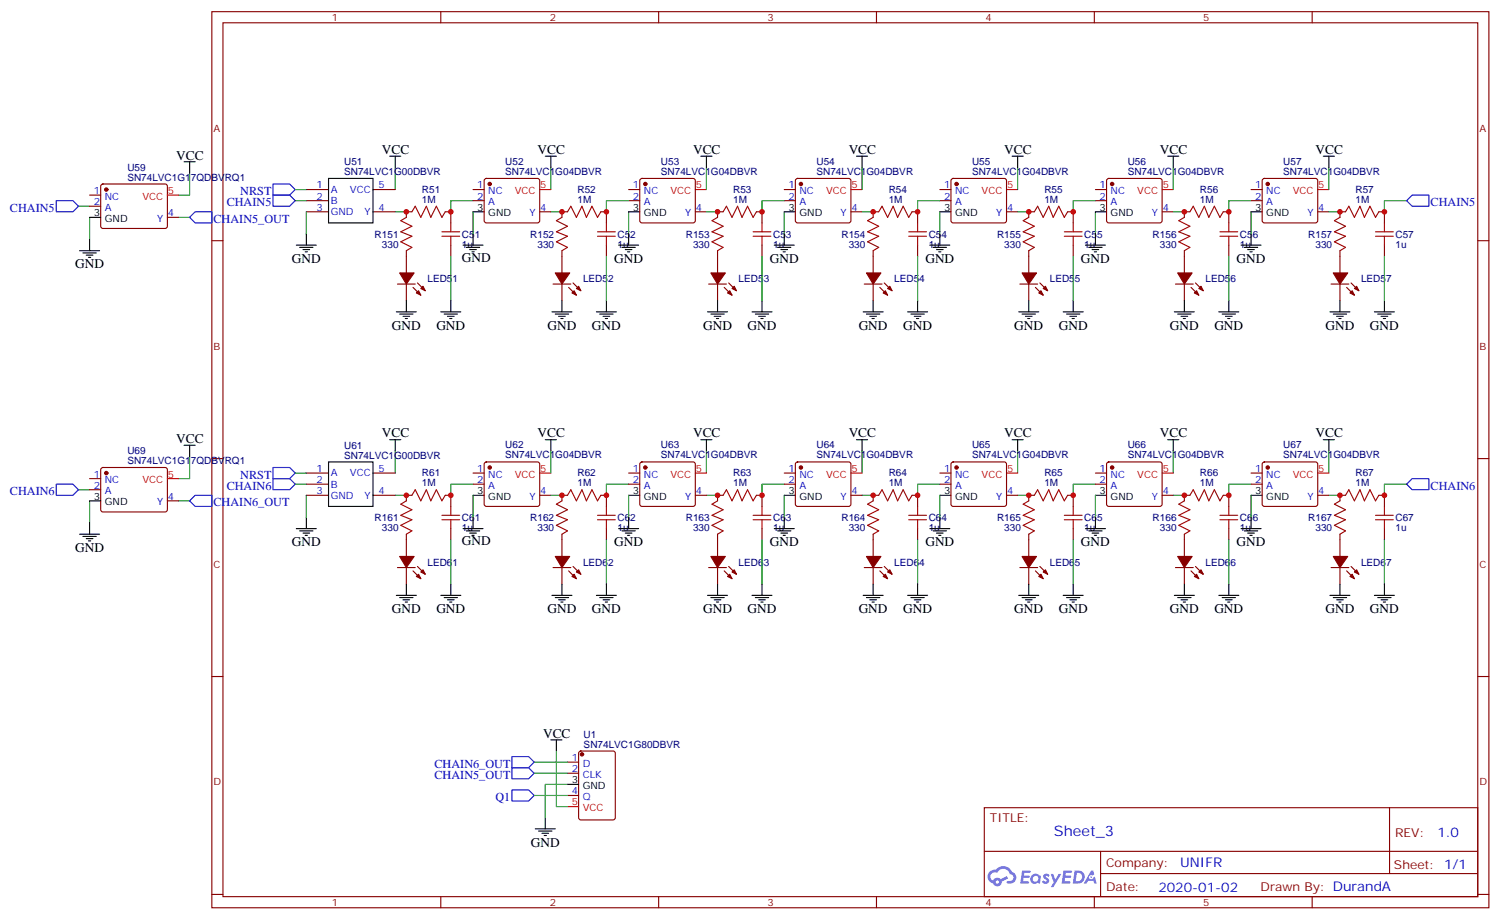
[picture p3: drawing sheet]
<svg xmlns="http://www.w3.org/2000/svg" width="476mm" height="292mm" viewBox="0 0 476 292" stroke-linecap="round" stroke-linejoin="round" font-family="sans-serif">
<g fill="none" stroke="#870000" stroke-width=".35">
<path d="M67.2 3.7h405.4v284.3h-405.4zM70.8 7.2h398.3v277.3h-398.3zM139.9 3.7v3.5M209.1 3.7v3.5M278.2 3.7v3.5M347.3 3.7v3.5M416.5 3.7v3.5M67.2 76.4h3.6M469.1 76.4h3.5M67.2 145.5h3.6M469.1 145.5h3.5M67.2 214.7h3.6"/>
<path d="M469.1 214.7h3.5M312.4 256.3h156.7v28.2h-156.7zM441 256.3l.1 20.9M312.5 270.1h156.4M349.3 277.2h119.6M349.3 270.1v14.2M67.2 283.8h3.6M139.9 284.5v3.5M209.1 284.5v3.5M278.2 284.5v3.5M347.3 284.5v3.5M416.5 284.5v3.5"/>
<path d="M469.1 283.8h3.5"/>
</g>
<g fill="#5487ff">
<path d="M331.4 277.5a1.22 1.22 0 0 1 1.7 .2l-.4 .6a.47 .47 0 0 0-.3-.4 .47 .47 0 0 0-.5 .2l.2 .2a1.14 1.14 0 0 1 .7 1.8 1.14 1.14 0 0 1-1.9 0l-.2-.2 .5-.6 .7 .5a.29 .29 0 0 0 .4-.3 .29 .29 0 0 0-.3-.3 1.04 1.04 0 0 1-.6-1.7z"/>
<path d="M324.4 276.2h2.4l.3 .2-.1 .5-1.9 .1-.1 .8h1.5l.4 .4-.4 .4h-1.6l-.2 1.1h1.8l.1 .3-.1 .3-2.7 .1z"/>
<path d="M337.6 276.2l2.6 .2-.1 .5-1.8 .1-.1 .8h1.5l.3 .4-.4 .4-1.5-.1-.2 1.1 1.7 .1 .2 .3-.2 .3-2.6 .1z"/>
<path d="M346.3 276.2h.7l.3 1.3-.6 .3a.69 .69 0 0 0-1 .3 .69 .69 0 0 0 .5 .9 .69 .69 0 0 0 .8-.6l.5-.2 .6 2.2h-.8l-.2-.9h-1.8l-.4 .9h-.9z"/>
<path d="M333.5 277.3h.8l.6 1.8 1.1-1.8h.9l-2.5 4.2h-.9l.9-1.5z"/>
<path d="M341.1 276.2l-.6 4.2h1.4a2.11 2.11 0 0 0 2.4-2.1 2.11 2.11 0 0 0-2.5-2.1zM341.8 277a1.43 1.43 0 0 1 1.7 1.6 1.43 1.43 0 0 1-2.1 1z"/>
<path d="M327.4 277.8a1.54 1.54 0 0 0-.1 2.2 1.54 1.54 0 0 0 2.2 .1l.6 .3 .3-2.3-.6-.3a1.49 1.49 0 0 0-2.4 0zM327.7 278.8a.94 .94 0 0 1 1.8 0 .94 .94 0 0 1-1.8 0z"/>
<path d="M314.1 276.6a2.18 2.18 0 0 0 1.1 3.7 1.44 1.44 0 0 0 1.6 .9 1.44 1.44 0 0 0 1.2-1.4l2-1.1-.4-.7-2 1a1.47 1.47 0 0 0-2.4 .4 1.39 1.39 0 0 1-.7-1.9 1.39 1.39 0 0 1 2-.5 2.12 2.12 0 0 1 2.2-1.3 2.12 2.12 0 0 1 1.9 1.7 1.14 1.14 0 0 1 1.1 1.4 1.14 1.14 0 0 1-1.7 .7 .43 .43 0 0 0-.5 .4 .43 .43 0 0 0 .4 .5 1.98 1.98 0 0 0 2.5-1.2 1.98 1.98 0 0 0-1.2-2.6 3.1 3.1 0 0 0-5.3-.6l-.8 .1zM316 279.9a.55 .55 0 0 1 1.1 0 .55 .55 0 0 1-1.1 0z"/>
<circle cx="346.3" cy="278.3" r=".26"/>
</g>
<g fill="none" stroke="#00f" stroke-width=".35">
<path d="M86.6 58.4h5.3l1.8 1.7-1.8 1.8h-5.3zM17.9 63.7h5.2l1.8 1.7-1.8 1.8h-5.2zM61.9 67.2h5.3v3.5h-5.3l-1.7-1.7zM86.6 61.9h5.3l1.8 1.8-1.8 1.7h-5.3zM446.5 63.7l1.7-1.8h5.3v3.5h-5.3zM17.9 153.6h5.2l1.8 1.8-1.8 1.8h-5.2zM60.2 158.9l1.7-1.7h5.3v3.5h-5.3zM86.6 151.9h5.3l1.8 1.7-1.8 1.8h-5.3zM86.6 148.3h5.3l1.8 1.8-1.8 1.8h-5.3zM448.2 151.9h5.3v3.5h-5.3l-1.7-1.8zM162.5 243.6h5.3l1.7 1.8-1.7 1.7h-5.3zM162.5 240.1h5.3l1.7 1.7-1.7 1.8h-5.3z"/>
<path d="M162.5 250.6h5.3l1.7 1.8-1.7 1.8h-5.3z"/>
</g>
<g fill="none" stroke="#870000" stroke-width=".35">
<path d="M32.2 58.6l.5-.2h20l.4 .7v13l-.7 .4-20-.1-.4-.6v-12.7zM153.9 56.8l.5-.2h16.2l.5 .2 .2 .5v12.7l-.2 .5-.5 .2h-16.2l-.5-.2-.2-.5v-12.7zM203.3 56.8l.5-.2h16.2l.5 .2 .2 .5v12.7l-.2 .5-.5 .2h-16.2l-.5-.2-.2-.5v-12.7zM252.7 56.8l.5-.2h16.2l.5 .2 .2 .5v12.7l-.2 .5-.5 .2h-16.2l-.5-.2-.3-.5v-12.7zM302.1 56.8l.4-.2h16.3l.5 .2 .2 .5v12.7l-.3 .5-.4 .2h-16.3l-.5-.2-.2-.5v-12.7zM351.5 56.8l.4-.2h16.3l.5 .2 .2 .5v12.7l-.3 .5-.4 .2h-16.3l-.5-.2-.2-.5v-12.7zM400.8 56.8l.5-.2h16.2l.5 .2 .3 .5v12.7l-.3 .5-.5 .2h-16.2l-.5-.2-.2-.5v-12.7zM28.4 61.9h3.6M28.4 65.4h3.6M53.1 69h3.6M97.2 67.2h7.1M97.2 63.7h7.1"/>
<path d="M97.2 60.1h7.1M118.4 67.2h7M118.4 60.1h7M129 79.6v7M130.7 67.2h-1.7v1.8M141.3 67.2h1.8v3.5M143.1 77.8v3.5M150.1 63.7h3.6M150.1 60.1h3.6M171.3 67.2h3.5M178.4 79.6v7M180.1 67.2h-1.7v1.8"/>
<path d="M190.7 67.2h1.8v3.5M192.5 77.8v3.5M199.5 63.7h3.6M199.5 60.1h3.6M220.7 67.2h3.5M227.8 79.6v7M229.5 67.2h-1.7v1.8M240.1 67.2h1.8v3.5M241.9 77.8v3.5M248.9 63.7h3.5M248.9 60.1h3.5M270.1 67.2h3.5"/>
<path d="M277.1 79.6v7M278.9 67.2h-1.8v1.8M289.5 67.2h1.8v3.5M291.3 77.8v3.5M298.3 63.7h3.5M298.3 60.1h3.5M319.5 67.2h3.5M326.5 79.6v7M328.3 67.2h-1.8v1.8M338.9 67.2h1.7v3.5M340.6 77.8v3.5M347.7 63.7h3.5"/>
<path d="M347.7 60.1h3.5M368.9 67.2h3.5M375.9 79.6v7M377.7 67.2h-1.8v1.8M388.3 67.2h1.7v3.5M390 77.8v3.5M397.1 63.7h3.5M397.1 60.1h3.5M418.3 67.2h3.5M425.3 79.6v7M427.1 67.2h-1.8v1.8M437.7 67.2h1.7v3.5"/>
<path d="M439.4 77.8v3.5M126.2 90.1h5.6M129 90.1v5.3M131.1 91.2l2.5 2.5M132.5 89.8l2.5 2.5M175.5 90.1h5.7M178.4 90.1v5.3M180.5 91.2l2.5 2.5M181.9 89.8l2.5 2.5M224.9 90.1h5.7M227.8 90.1v5.3M229.9 91.2l2.4 2.5"/>
<path d="M231.3 89.8l2.5 2.5M274.3 90.1h5.7M277.1 90.1v5.3M279.3 91.2l2.4 2.5M280.7 89.8l2.4 2.5M323.7 90.1h5.7M326.5 90.1v5.3M328.6 91.2l2.5 2.5M330.1 89.8l2.4 2.5M373.1 90.1h5.6M375.9 90.1v5.3M378 91.2l2.5 2.5"/>
<path d="M379.4 89.8l2.5 2.5M422.5 90.1h5.6M425.3 90.1v5.3M427.4 91.2l2.5 2.5M428.8 89.8l2.5 2.5M28.4 151.9h3.6M28.4 155.4h3.6M32.2 148.5l.5-.2 20 .1 .4 .6v13l-.7 .5-20-.1-.4-.7v-12.7zM53.1 158.9h3.6M97.2 157.2h7.1M97.2 153.6h7.1M97.2 150.1h7.1"/>
<path d="M118.4 157.2h7M118.4 150.1h7M130.7 157.2h-1.7v1.7M141.3 157.2h1.8v3.5M150.1 153.6h3.6M150.1 150.1h3.6M153.9 146.8l.5-.2h16.2l.5 .2 .2 .5v12.7l-.2 .5-.5 .2h-16.2l-.5-.2-.2-.5v-12.7zM171.3 157.2h3.5M180.1 157.2h-1.7v1.7M190.7 157.2h1.8v3.5M199.5 153.6h3.6M199.5 150.1h3.6"/>
<path d="M203.3 146.8l.5-.2h16.2l.5 .2 .2 .5v12.7l-.2 .5-.5 .2h-16.2l-.5-.2-.2-.5v-12.7zM220.7 157.2h3.5M229.5 157.2h-1.7v1.7M240.1 157.2h1.8v3.5M248.9 153.6h3.5M248.9 150.1h3.5M252.7 146.8l.5-.2h16.2l.5 .2 .2 .5v12.7l-.2 .5-.5 .2h-16.2l-.5-.2-.3-.5v-12.7zM270.1 157.2h3.5M278.9 157.2h-1.8v1.7M289.5 157.2h1.8v3.5M298.3 153.6h3.5M298.3 150.1h3.5"/>
<path d="M302.1 146.8l.4-.2h16.3l.5 .2 .2 .5v12.7l-.3 .5-.4 .2h-16.3l-.5-.2-.2-.5v-12.7zM319.5 157.2h3.5M328.3 157.2h-1.8v1.7M338.9 157.2h1.7v3.5M347.7 153.6h3.5M347.7 150.1h3.5M351.5 146.8l.4-.2h16.3l.5 .2 .2 .5v12.7l-.3 .5-.4 .2h-16.3l-.5-.2-.2-.5v-12.7zM368.9 157.2h3.5M377.7 157.2h-1.8v1.7M388.3 157.2h1.7v3.5M397.1 153.6h3.5M397.1 150.1h3.5"/>
<path d="M400.8 146.8l.5-.2h16.2l.5 .2 .3 .5v12.7l-.3 .5-.5 .2h-16.2l-.5-.2-.2-.5v-12.7zM418.3 157.2h3.5M427.1 157.2h-1.8v1.7M437.7 157.2h1.7v3.5M129 169.5v7.1M132.5 179.7l2.5 2.5M143.1 167.7v3.6M178.4 169.5v7.1M181.9 179.7l2.5 2.5M192.5 167.7v3.6M227.8 169.5v7.1M231.3 179.7l2.5 2.5"/>
<path d="M241.9 167.7v3.6M277.1 169.5v7.1M280.7 179.7l2.4 2.5M291.3 167.7v3.6M326.5 169.5v7.1M330.1 179.7l2.4 2.5M340.6 167.7v3.6M375.9 169.5v7.1M379.4 179.7l2.5 2.5M390 167.7v3.6M425.3 169.5v7.1M428.8 179.7l2.5 2.5"/>
<path d="M439.4 167.7v3.6M126.2 180.1h5.6M129 180.1v5.3M131.1 181.2l2.5 2.4M175.5 180.1h5.7M178.4 180.1v5.3M180.5 181.2l2.5 2.4M224.9 180.1h5.7M227.8 180.1v5.3M229.9 181.2l2.4 2.4M274.3 180.1h5.7M277.1 180.1v5.3"/>
<path d="M279.3 181.2l2.4 2.4M323.7 180.1h5.7M326.5 180.1v5.3M328.6 181.2l2.5 2.4M373.1 180.1h5.6M375.9 180.1v5.3M378 181.2l2.5 2.4M422.5 180.1h5.6M425.3 180.1v5.3M427.4 181.2l2.5 2.4M183.9 238.5l.5-.2h10.2l.6 .4 .1 20.8-.5 .6-10.4 .1-.7-.5v-20.7zM180.1 241.8h3.6"/>
<path d="M180.1 245.4h3.6M180.1 252.4h3.6"/>
</g>
<g fill="#870000" stroke="#870000" stroke-width=".35">
<path d="M429.2 182.2l.7 1.4-1.4-.7z"/>
<path d="M430.6 180.8l.7 1.4-1.4-.7z"/>
<path d="M423.2 176.6h4.6l-2.5 3.5z"/>
<path d="M379.1 182.9l.7-.7 .7 1.4z"/>
<path d="M380.5 181.5l.7-.7 .7 1.4z"/>
<path d="M373.8 176.6h4.6l-2.5 3.5z"/>
<path d="M329.7 182.9l.7-.7 .7 1.4z"/>
<path d="M331.1 181.5l.7-.7 .7 1.4z"/>
<path d="M324.4 176.6h4.6l-2.5 3.5z"/>
<path d="M280.3 182.9l.7-.7 .7 1.4z"/>
<path d="M281.7 181.5l.7-.7 .7 1.4z"/>
<path d="M275 176.6h4.6l-2.5 3.5z"/>
<path d="M230.9 182.9l.7-.7 .7 1.4z"/>
<path d="M233 180.8l.8 1.4-1.5-.7z"/>
<path d="M225.6 176.6h4.6l-2.4 3.5z"/>
<path d="M181.5 182.9l.7-.7 .8 1.4z"/>
<path d="M183.7 180.8l.7 1.4-1.4-.7z"/>
<path d="M176.2 176.6h4.6l-2.4 3.5z"/>
<path d="M132.2 182.9l.7-.7 .7 1.4z"/>
<path d="M133.6 181.5l.7-.7 .7 1.4z"/>
<path d="M126.9 176.6h4.5l-2.4 3.5z"/>
<path d="M429.2 92.3l.7 1.4-1.4-.7z"/>
<path d="M430.6 90.8l.7 1.5-1.4-.8z"/>
<path d="M423.2 86.6h4.6l-2.5 3.5z"/>
<path d="M379.1 93l.7-.7 .7 1.4z"/>
<path d="M380.5 91.5l.7-.7 .7 1.5z"/>
<path d="M373.8 86.6h4.6l-2.5 3.5z"/>
<path d="M330.4 92.3l.7 1.4-1.4-.7z"/>
<path d="M331.1 91.5l.7-.7 .7 1.5z"/>
<path d="M324.4 86.6h4.6l-2.5 3.5z"/>
<path d="M280.3 93l.7-.7 .7 1.4z"/>
<path d="M281.7 91.5l.7-.7 .7 1.5z"/>
<path d="M275 86.6h4.6l-2.5 3.5z"/>
<path d="M230.9 93l.7-.7 .7 1.4z"/>
<path d="M232.3 91.5l.7-.7 .8 1.5z"/>
<path d="M225.6 86.6h4.6l-2.4 3.5z"/>
<path d="M181.5 93l.7-.7 .8 1.4z"/>
<path d="M183 91.5l.7-.7 .7 1.5z"/>
<path d="M176.2 86.6h4.6l-2.4 3.5z"/>
<path d="M132.9 92.3l.7 1.4-1.4-.7z"/>
<path d="M133.6 91.5l.7-.7 .7 1.5z"/>
<path d="M126.9 86.6h4.5l-2.4 3.5z"/>
<circle cx="184.7" cy="239.4" r=".53"/>
<circle cx="155.4" cy="148.3" r=".53"/>
<circle cx="204.8" cy="148.3" r=".53"/>
<circle cx="254.2" cy="148.3" r=".53"/>
<circle cx="303.6" cy="148.3" r=".53"/>
<circle cx="353" cy="148.3" r=".53"/>
<circle cx="402.4" cy="148.3" r=".53"/>
<circle cx="402.4" cy="58.4" r=".53"/>
<circle cx="353" cy="58.4" r=".53"/>
<circle cx="303.6" cy="58.4" r=".53"/>
<circle cx="254.2" cy="58.4" r=".53"/>
<circle cx="204.8" cy="58.4" r=".53"/>
<circle cx="155.4" cy="58.4" r=".53"/>
<circle cx="33.7" cy="60.1" r=".53"/>
<circle cx="33.7" cy="150.1" r=".53"/>
</g>
<g fill="none" stroke="#000" stroke-width=".35">
<path d="M58.4 51.3h3.5M60.2 51.3v3.6M104.3 56.6h14.1v14.1h-14.1zM123.7 49.6h3.5M125.4 49.6v3.5M173.1 49.6h3.5M174.8 49.6v3.5M222.5 49.6h3.5M224.2 49.6v3.5M271.9 49.6h3.5M273.6 49.6v3.5M321.2 49.6h3.6"/>
<path d="M323 49.6v3.5M370.6 49.6h3.6M372.4 49.6v3.5M420 49.6h3.5M421.8 49.6v3.5M25.3 79.6h6.3M28.4 76v3.6M28.4 69h3.6M94.1 77.8h6.3M95.1 78.5h4.2M96.2 79.2h2.1M96.9 79.9h.7"/>
<path d="M97.2 74.3v3.5M147 77.8h6.3M148 78.5h4.3M149.1 79.2h2.1M149.8 79.9h.7M150.1 74.3v3.5M150.1 67.2h3.6M196.4 77.8h6.3M197.4 78.5h4.2M198.5 79.2h2.1M199.2 79.9h.7M199.5 74.3v3.5"/>
<path d="M199.5 67.2h3.6M245.7 77.8h6.4M246.8 78.5h4.2M247.9 79.2h2.1M248.6 79.9h.7M248.9 74.3v3.5M248.9 67.2h3.5M295.1 77.8h6.4M296.2 78.5h4.2M297.3 79.2h2.1M298 79.9h.7M298.3 74.3v3.5"/>
<path d="M298.3 67.2h3.5M344.5 77.8h6.4M345.6 78.5h4.2M346.6 79.2h2.2M347.3 79.9h.8M347.7 74.3v3.5M347.7 67.2h3.5M393.9 77.8h6.4M395 78.5h4.2M396 79.2h2.1M396.7 79.9h.7M397.1 74.3v3.5"/>
<path d="M397.1 67.2h3.5M26.3 80.3h4.3M27.4 81h2.1M28.1 81.7h.7M125.8 99h6.4M126.9 99.7h4.2M129 95.4v3.6M139.9 99h6.4M141 99.7h4.2M143.1 95.4v3.6M175.2 99h6.3M176.2 99.7h4.3"/>
<path d="M178.4 95.4v3.6M189.3 99h6.4M190.4 99.7h4.2M192.5 95.4v3.6M224.6 99h6.3M225.6 99.7h4.3M227.8 95.4v3.6M238.7 99h6.3M239.7 99.7h4.3M241.9 95.4v3.6M274 99h6.3M275 99.7h4.3"/>
<path d="M277.1 95.4v3.6M288.1 99h6.3M289.1 99.7h4.3M291.3 95.4v3.6M323.4 99h6.3M324.4 99.7h4.2M326.5 95.4v3.6M337.5 99h6.3M338.5 99.7h4.3M340.6 95.4v3.6M372.7 99h6.4M373.8 99.7h4.2"/>
<path d="M375.9 95.4v3.6M386.9 99h6.3M387.9 99.7h4.2M390 95.4v3.6M422.1 99h6.4M423.2 99.7h4.2M425.3 95.4v3.6M436.2 99h6.4M437.3 99.7h4.2M439.4 95.4v3.6M127.9 100.4h2.1M128.6 101.1h.7"/>
<path d="M142 100.4h2.1M142.7 101.1h.7M177.3 100.4h2.1M178 101.1h.7M191.4 100.4h2.1M192.1 101.1h.7M226.7 100.4h2.1M227.4 101.1h.7M240.8 100.4h2.1M241.5 101.1h.7M276.1 100.4h2.1M276.8 101.1h.7"/>
<path d="M290.2 100.4h2.1M290.9 101.1h.7M325.5 100.4h2.1M326.2 101.1h.7M339.6 100.4h2.1M340.3 101.1h.7M374.9 100.4h2.1M375.6 101.1h.7M389 100.4h2.1M389.7 101.1h.7M424.3 100.4h2.1M425 101.1h.7"/>
<path d="M438.4 100.4h2.1M439.1 101.1h.7M123.7 139.5h3.5M125.4 139.5v3.6M173.1 139.5h3.5M174.8 139.5v3.6M222.5 139.5h3.5M224.2 139.5v3.6M271.9 139.5h3.5M273.6 139.5v3.6M321.2 139.5h3.6M323 139.5v3.6"/>
<path d="M370.6 139.5h3.6M372.4 139.5v3.6M420 139.5h3.5M421.8 139.5v3.6M28.4 158.9h3.6M58.4 141.3h3.5M60.2 141.3v3.5M104.3 146.6h14.1v14.1h-14.1zM150.1 157.2h3.6M199.5 157.2h3.6M248.9 157.2h3.5M298.3 157.2h3.5"/>
<path d="M347.7 157.2h3.5M397.1 157.2h3.5M25.3 169.5h6.3M26.3 170.2h4.3M27.4 170.9h2.1M28.1 171.6h.7M28.4 166v3.5M94.1 167.7h6.3M95.1 168.5h4.2M96.2 169.2h2.1M96.9 169.9h.7M97.2 164.2v3.5"/>
<path d="M147 167.7h6.3M148 168.5h4.3M149.1 169.2h2.1M149.8 169.9h.7M150.1 164.2v3.5M196.4 167.7h6.3M197.4 168.5h4.2M198.5 169.2h2.1M199.2 169.9h.7M199.5 164.2v3.5M245.7 167.7h6.4M246.8 168.5h4.2"/>
<path d="M247.9 169.2h2.1M248.6 169.9h.7M248.9 164.2v3.5M295.1 167.7h6.4M296.2 168.5h4.2M297.3 169.2h2.1M298 169.9h.7M298.3 164.2v3.5M344.5 167.7h6.4M345.6 168.5h4.2M346.6 169.2h2.2M347.3 169.9h.8"/>
<path d="M347.7 164.2v3.5M393.9 167.7h6.4M395 168.5h4.2M396 169.2h2.1M396.7 169.9h.7M397.1 164.2v3.5M125.8 188.9h6.4M126.9 189.6h4.2M127.9 190.3h2.1M128.6 191h.7M129 185.4v3.5M139.9 188.9h6.4"/>
<path d="M141 189.6h4.2M142 190.3h2.1M142.7 191h.7M143.1 185.4v3.5M175.2 188.9h6.3M176.2 189.6h4.3M177.3 190.3h2.1M178 191h.7M178.4 185.4v3.5M189.3 188.9h6.4M190.4 189.6h4.2M191.4 190.3h2.1"/>
<path d="M192.1 191h.7M192.5 185.4v3.5M224.6 188.9h6.3M225.6 189.6h4.3M226.7 190.3h2.1M227.4 191h.7M227.8 185.4v3.5M238.7 188.9h6.3M239.7 189.6h4.3M240.8 190.3h2.1M241.5 191h.7M241.9 185.4v3.5"/>
<path d="M274 188.9h6.3M275 189.6h4.3M276.1 190.3h2.1M276.8 191h.7M277.1 185.4v3.5M288.1 188.9h6.3M289.1 189.6h4.3M290.2 190.3h2.1M290.9 191h.7M291.3 185.4v3.5M323.4 188.9h6.3M324.4 189.6h4.2"/>
<path d="M325.5 190.3h2.1M326.2 191h.7M326.5 185.4v3.5M337.5 188.9h6.3M338.5 189.6h4.3M339.6 190.3h2.1M340.3 191h.7M340.6 185.4v3.5M372.7 188.9h6.4M373.8 189.6h4.2M374.9 190.3h2.1M375.6 191h.7"/>
<path d="M375.9 185.4v3.5M386.9 188.9h6.3M387.9 189.6h4.2M389 190.3h2.1M389.7 191h.7M390 185.4v3.5M422.1 188.9h6.4M423.2 189.6h4.2M424.3 190.3h2.1M425 191h.7M425.3 185.4v3.5M436.2 188.9h6.4"/>
<path d="M437.3 189.6h4.2M438.4 190.3h2.1M439.1 191h.7M439.4 185.4v3.5M174.8 234.8h3.6M176.6 234.8v3.5M173.1 259.5v3.5M180.1 248.9h3.6M169.9 263h6.3M171 263.7h4.2M172 264.4h2.1M172.7 265.1h.7"/>
</g>
<g fill="none" stroke="#f00" stroke-width=".35">
<path d="M53.1 61.9h3.6M171.3 60.1h3.5M220.7 60.1h3.5M270.1 60.1h3.5M319.5 60.1h3.5M368.9 60.1h3.5M418.3 60.1h3.5M53.1 151.9h3.6M171.3 150.1h3.5M220.7 150.1h3.5M270.1 150.1h3.5M319.5 150.1h3.5"/>
<path d="M368.9 150.1h3.5M418.3 150.1h3.5M180.1 255.9h3.6"/>
</g>
<g fill="none" stroke="#008700" stroke-width=".35">
<path d="M60.2 54.9v7h-3.5M125.4 53.1v7M174.8 53.1v7M224.2 53.1v7M273.6 53.1v7M323 53.1v7M372.4 53.1v7M421.8 53.1v7M24.9 65.4h3.5M28.4 69v7M56.7 69h3.5M93.7 60.1h3.5"/>
<path d="M93.7 63.7h3.5M97.2 67.2v7.1M125.4 67.2h3.6M150.1 63.7h-7v3.5M150.1 67.2v7.1M174.8 67.2h3.6M199.5 63.7h-7v3.5M199.5 67.2v7.1M224.2 67.2h3.6M248.9 63.7h-7v3.5M248.9 67.2v7.1M273.6 67.2h3.5"/>
<path d="M298.3 63.7h-7v3.5M298.3 67.2v7.1M323 67.2h3.5M347.7 63.7h-7.1v3.5M347.7 67.2v7.1M372.4 67.2h3.5M397.1 63.7h-7.1v3.5M397.1 67.2v7.1M421.8 67.2h3.5M446.5 63.7h-7.1v3.5M143.1 81.3v14.1M192.5 81.3v14.1"/>
<path d="M241.9 81.3v14.1M291.3 81.3v14.1M340.6 81.3v14.1M390 81.3v14.1M439.4 81.3v14.1M24.9 155.4h3.5M28.4 158.9v7.1M56.7 158.9h3.5M60.2 144.8v7.1h-3.5M93.7 150.1h3.5M93.7 153.6h3.5M97.2 157.2v7"/>
<path d="M125.4 143.1v7M125.4 157.2h3.6M150.1 153.6h-7v3.6M150.1 157.2v7M174.8 157.2h3.6M174.8 143.1v7M199.5 153.6h-7v3.6M199.5 157.2v7M224.2 157.2h3.6M224.2 143.1v7M248.9 153.6h-7v3.6M248.9 157.2v7"/>
<path d="M273.6 157.2h3.5M273.6 143.1v7M298.3 153.6h-7v3.6M298.3 157.2v7M323 157.2h3.5M323 143.1v7M347.7 153.6h-7.1v3.6M347.7 157.2v7M372.4 157.2h3.5M372.4 143.1v7M397.1 153.6h-7.1v3.6M397.1 157.2v7"/>
<path d="M421.8 157.2h3.5M421.8 143.1v7M446.5 153.6h-7.1v3.6M143.1 171.3v14.1M192.5 171.3v14.1M241.9 171.3v14.1M291.3 171.3v14.1M340.6 171.3v14.1M390 171.3v14.1M439.4 171.3v14.1M176.6 238.3v17.6h3.5M169.5 241.8h10.6"/>
<path d="M169.5 245.4h10.6M169.5 252.4h10.6M180.1 248.9h-7v10.6"/>
</g>
<g fill="none" stroke="#a10000" stroke-width=".35">
<path d="M129 69l-1.8 1 3.5 1.8-3.5 1.8 3.5 1.4-3.5 1.7 3.5 1.8-1.7 1.1M130.7 67.2l1.1-1.8 1.8 3.6 1.7-3.6 1.4 3.6 1.8-3.6 1.8 3.6 1-1.8M140.3 75h5.6M140.3 73.6h5.6M143.1 70.7v2.9M143.1 75v2.8M178.4 69l-1.8 1 3.5 1.8-3.5 1.8 3.5 1.4-3.5 1.7 3.5 1.8-1.7 1.1M180.1 67.2l1.1-1.8 1.8 3.6 1.7-3.6 1.4 3.6 1.8-3.6 1.8 3.6 1-1.8M189.7 75h5.6M189.7 73.6h5.6M192.5 70.7v2.9M192.5 75v2.8"/>
<path d="M227.8 69l-1.8 1 3.5 1.8-3.5 1.8 3.5 1.4-3.5 1.7 3.5 1.8-1.7 1.1M229.5 67.2l1.1-1.8 1.7 3.6 1.8-3.6 1.4 3.6 1.8-3.6 1.7 3.6 1.1-1.8M239 75h5.7M239 73.6h5.7M241.9 70.7v2.9M241.9 75v2.8M277.1 69l-1.7 1 3.5 1.8-3.5 1.8 3.5 1.4-3.5 1.7 3.5 1.8-1.8 1.1M278.9 67.2l1.1-1.8 1.7 3.6 1.8-3.6 1.4 3.6 1.8-3.6 1.7 3.6 1.1-1.8M288.4 75h5.7M288.4 73.6h5.7M291.3 70.7v2.9M291.3 75v2.8"/>
<path d="M326.5 69l-1.7 1 3.5 1.8-3.5 1.8 3.5 1.4-3.5 1.7 3.5 1.8-1.8 1.1M328.3 67.2l1.1-1.8 1.7 3.6 1.8-3.6 1.4 3.6 1.8-3.6 1.7 3.6 1.1-1.8M337.8 75h5.7M337.8 73.6h5.7M340.6 70.7v2.9M340.6 75v2.8M375.9 69l-1.7 1 3.5 1.8-3.5 1.8 3.5 1.4-3.5 1.7 3.5 1.8-1.8 1.1M377.7 67.2l1-1.8 1.8 3.6 1.8-3.6 1.4 3.6 1.7-3.6 1.8 3.6 1.1-1.8M387.2 75h5.7M387.2 73.6h5.7M390 70.7v2.9M390 75v2.8"/>
<path d="M425.3 69l-1.8 1 3.6 1.8-3.6 1.8 3.6 1.4-3.6 1.7 3.6 1.8-1.8 1.1M427.1 67.2l1-1.8 1.8 3.6 1.8-3.6 1.4 3.6 1.7-3.6 1.8 3.6 1.1-1.8M436.6 75h5.6M436.6 73.6h5.6M439.4 70.7v2.9M439.4 75v2.8M129 158.9l-1.8 1.1 3.5 1.7-3.5 1.8 3.5 1.4-3.5 1.8 3.5 1.8-1.7 1M130.7 157.2l1.1-1.8 1.8 3.5 1.7-3.5 1.4 3.5 1.8-3.5 1.8 3.5 1-1.7M178.4 158.9l-1.8 1.1 3.5 1.7-3.5 1.8 3.5 1.4-3.5 1.8 3.5 1.8-1.7 1M180.1 157.2l1.1-1.8 1.8 3.5 1.7-3.5 1.4 3.5 1.8-3.5 1.8 3.5 1-1.7M227.8 158.9l-1.8 1.1 3.5 1.7-3.5 1.8 3.5 1.4-3.5 1.8 3.5 1.8-1.7 1M229.5 157.2l1.1-1.8 1.7 3.5 1.8-3.5 1.4 3.5 1.8-3.5 1.7 3.5 1.1-1.7"/>
<path d="M277.1 158.9l-1.7 1.1 3.5 1.7-3.5 1.8 3.5 1.4-3.5 1.8 3.5 1.8-1.8 1M278.9 157.2l1.1-1.8 1.7 3.5 1.8-3.5 1.4 3.5 1.8-3.5 1.7 3.5 1.1-1.7M326.5 158.9l-1.7 1.1 3.5 1.7-3.5 1.8 3.5 1.4-3.5 1.8 3.5 1.8-1.8 1M328.3 157.2l1.1-1.8 1.7 3.5 1.8-3.5 1.4 3.5 1.8-3.5 1.7 3.5 1.1-1.7M375.9 158.9l-1.7 1.1 3.5 1.7-3.5 1.8 3.5 1.4-3.5 1.8 3.5 1.8-1.8 1M377.7 157.2l1-1.8 1.8 3.5 1.8-3.5 1.4 3.5 1.7-3.5 1.8 3.5 1.1-1.7M425.3 158.9l-1.8 1.1 3.6 1.7-3.6 1.8 3.6 1.4-3.6 1.8 3.6 1.8-1.8 1M427.1 157.2l1-1.8 1.8 3.5 1.8-3.5 1.4 3.5 1.7-3.5 1.8 3.5 1.1-1.7M140.3 164.9h5.6M140.3 163.5h5.6M143.1 160.7v2.8M143.1 164.9v2.8"/>
<path d="M189.7 164.9h5.6M189.7 163.5h5.6M192.5 160.7v2.8M192.5 164.9v2.8M239 164.9h5.7M239 163.5h5.7M241.9 160.7v2.8M241.9 164.9v2.8M288.4 164.9h5.7M288.4 163.5h5.7M291.3 160.7v2.8M291.3 164.9v2.8"/>
<path d="M337.8 164.9h5.7M337.8 163.5h5.7M340.6 160.7v2.8M340.6 164.9v2.8M387.2 164.9h5.7M387.2 163.5h5.7M390 160.7v2.8M390 164.9v2.8M436.6 164.9h5.6M436.6 163.5h5.6M439.4 160.7v2.8M439.4 164.9v2.8"/>
</g>
<g fill="#c00">
<circle cx="425.3" cy="157.2" r=".88"/>
<circle cx="326.5" cy="157.2" r=".88"/>
<circle cx="439.4" cy="157.2" r=".88"/>
<circle cx="340.6" cy="157.2" r=".88"/>
<circle cx="241.9" cy="157.2" r=".88"/>
<circle cx="178.4" cy="157.2" r=".88"/>
<circle cx="143.1" cy="157.2" r=".88"/>
<circle cx="425.3" cy="67.2" r=".88"/>
<circle cx="326.5" cy="67.2" r=".88"/>
<circle cx="227.8" cy="67.2" r=".88"/>
<circle cx="390" cy="67.2" r=".88"/>
<circle cx="291.3" cy="67.2" r=".88"/>
<circle cx="192.5" cy="67.2" r=".88"/>
<circle cx="143.1" cy="67.2" r=".88"/>
<circle cx="241.9" cy="67.2" r=".88"/>
<circle cx="340.6" cy="67.2" r=".88"/>
<circle cx="439.4" cy="67.2" r=".88"/>
<circle cx="129" cy="67.2" r=".88"/>
<circle cx="178.4" cy="67.2" r=".88"/>
<circle cx="277.1" cy="67.2" r=".88"/>
<circle cx="375.9" cy="67.2" r=".88"/>
<circle cx="129" cy="157.2" r=".88"/>
<circle cx="192.5" cy="157.2" r=".88"/>
<circle cx="227.8" cy="157.2" r=".88"/>
<circle cx="291.3" cy="157.2" r=".88"/>
<circle cx="390" cy="157.2" r=".88"/>
<circle cx="277.1" cy="157.2" r=".88"/>
<circle cx="375.9" cy="157.2" r=".88"/>
</g>
<text font-size="4.6" fill="#00f" x="334.5" y="265.3">Sheet_3</text>
<g font-size="4.2">
<text x="56" y="50.6">VCC</text>
<text x="121.2" y="48.9">VCC</text>
<text x="170.6" y="48.9">VCC</text>
<text x="220" y="48.9">VCC</text>
<text x="269.4" y="48.9">VCC</text>
<text x="318.8" y="48.9">VCC</text>
<text x="368.2" y="48.9">VCC</text>
<text x="417.5" y="48.9">VCC</text>
<text x="92.6" y="83.4">GND</text>
<text x="146.6" y="83.1">GND</text>
<text x="194.9" y="83.4">GND</text>
<text x="244.3" y="83.4">GND</text>
<text x="293.7" y="83.4">GND</text>
<text x="343.1" y="83.4">GND</text>
<text x="392.5" y="83.4">GND</text>
<text x="23.8" y="85.2">GND</text>
<text x="124.4" y="104.6">GND</text>
<text x="138.5" y="104.6">GND</text>
<text x="173.8" y="104.6">GND</text>
<text x="187.9" y="104.6">GND</text>
<text x="223.2" y="104.6">GND</text>
<text x="237.3" y="104.6">GND</text>
<text x="272.6" y="104.6">GND</text>
<text x="286.7" y="104.6">GND</text>
<text x="321.9" y="104.6">GND</text>
<text x="336.1" y="104.6">GND</text>
<text x="371.3" y="104.6">GND</text>
<text x="385.4" y="104.6">GND</text>
<text x="420.7" y="104.6">GND</text>
<text x="434.8" y="104.6">GND</text>
<text x="56" y="140.6">VCC</text>
<text x="121.2" y="138.8">VCC</text>
<text x="170.6" y="138.8">VCC</text>
<text x="220" y="138.8">VCC</text>
<text x="269.4" y="138.8">VCC</text>
<text x="318.8" y="138.8">VCC</text>
<text x="368.2" y="138.8">VCC</text>
<text x="417.5" y="138.8">VCC</text>
<text x="92.6" y="173.4">GND</text>
<text x="146.6" y="173">GND</text>
<text x="194.9" y="173.4">GND</text>
<text x="244.3" y="173.4">GND</text>
<text x="293.7" y="173.4">GND</text>
<text x="343.1" y="173.4">GND</text>
<text x="392.5" y="173.4">GND</text>
<text x="23.8" y="175.2">GND</text>
<text x="124.4" y="194.6">GND</text>
<text x="138.5" y="194.6">GND</text>
<text x="173.8" y="194.6">GND</text>
<text x="187.9" y="194.6">GND</text>
<text x="223.2" y="194.6">GND</text>
<text x="237.3" y="194.6">GND</text>
<text x="272.6" y="194.6">GND</text>
<text x="286.7" y="194.6">GND</text>
<text x="321.9" y="194.6">GND</text>
<text x="336.1" y="194.6">GND</text>
<text x="371.3" y="194.6">GND</text>
<text x="385.4" y="194.6">GND</text>
<text x="420.7" y="194.6">GND</text>
<text x="434.8" y="194.6">GND</text>
<text x="172.4" y="234.1">VCC</text>
<text x="168.5" y="268.6">GND</text>
</g>
<g font-size="4.2" fill="#00f">
<text x="456.2" y="265.6">1.0</text>
<text x="374.6" y="275.1">UNIFR</text>
<text x="367.7" y="282.9">2020-01-02</text>
</g>
<g font-size="3.9" fill="#00f">
<text x="71.9" y="65.4">CHAIN5</text>
<text x="76.3" y="61.9">NRST</text>
<text x="454.1" y="65.4">CHAIN5</text>
<text x="3.2" y="67.2">CHAIN5</text>
<text x="67.8" y="70.7">CHAIN5_OUT</text>
<text x="71.9" y="155.4">CHAIN6</text>
<text x="76.3" y="151.9">NRST</text>
<text x="454.1" y="155.4">CHAIN6</text>
<text x="3.2" y="157.2">CHAIN6</text>
<text x="67.8" y="160.7">CHAIN6_OUT</text>
<text x="137.9" y="243.6">CHAIN6_OUT</text>
<text x="137.9" y="247.1">CHAIN5_OUT</text>
<text x="157.2" y="254.2">Q1</text>
</g>
<g font-size="3.9" fill="#800">
<text x="314.2" y="260.9">TITLE:</text>
<text x="442.8" y="265.6">REV:</text>
<text x="351.1" y="275.1">Company:</text>
<text x="442.5" y="275.7">Sheet: 1/1</text>
<text x="351.1" y="282.8">Date:</text>
<text x="400.1" y="282.8">Drawn By: DurandA</text>
</g>
<g font-size="3.2" fill="#800">
<text x="105.3" y="6.7">1</text>
<text x="174.5" y="6.7">2</text>
<text x="243.6" y="6.7">3</text>
<text x="312.8" y="6.7">4</text>
<text x="381.9" y="6.7">5</text>
<text x="67.8" y="41.8">A</text>
<text x="469.6" y="41.8">A</text>
<text x="67.8" y="110.9">B</text>
<text x="469.6" y="110.9">B</text>
<text x="67.8" y="180.1">C</text>
<text x="469.6" y="180.1">C</text>
<text x="67.8" y="249.2">D</text>
<text x="469.6" y="249.2">D</text>
<text x="105.3" y="287.5">1</text>
<text x="174.5" y="287.5">2</text>
<text x="243.6" y="287.5">3</text>
<text x="312.8" y="287.5">4</text>
<text x="381.9" y="287.5">5</text>
</g>
<g font-size="3.2" fill="#000080">
<text x="109.2" y="52.4">U51</text>
<text x="160.4" y="52.2">U52</text>
<text x="209.8" y="52.2">U53</text>
<text x="259.2" y="52.2">U54</text>
<text x="308.6" y="52.2">U55</text>
<text x="357.9" y="52.2">U56</text>
<text x="407.3" y="52.2">U57</text>
<text x="40.4" y="57.3">SN74LVC1G17QDBVRQ1</text>
<text x="40.4" y="54.2">U59</text>
<text x="109.2" y="55.6">SN74LVC1G00DBVR</text>
<text x="160.4" y="55.4">SN74LVC1G04DBVR</text>
<text x="209.8" y="55.4">SN74LVC1G04DBVR</text>
<text x="259.2" y="55.4">SN74LVC1G04DBVR</text>
<text x="308.6" y="55.4">SN74LVC1G04DBVR</text>
<text x="357.9" y="55.4">SN74LVC1G04DBVR</text>
<text x="407.3" y="55.4">SN74LVC1G04DBVR</text>
<text x="133.9" y="64.4">1M</text>
<text x="133.9" y="61.2">R51</text>
<text x="183.3" y="64.4">1M</text>
<text x="183.3" y="61.2">R52</text>
<text x="232.7" y="64.4">1M</text>
<text x="232.7" y="61.2">R53</text>
<text x="282.1" y="64.4">1M</text>
<text x="282.1" y="61.2">R54</text>
<text x="331.5" y="64.4">1M</text>
<text x="331.5" y="61.2">R55</text>
<text x="380.9" y="64.4">1M</text>
<text x="380.9" y="61.2">R56</text>
<text x="430.3" y="64.4">1M</text>
<text x="430.3" y="61.2">R57</text>
<text x="118.9" y="75.4">R151</text>
<text x="146.6" y="75.4">C51</text>
<text x="168.3" y="75.4">R152</text>
<text x="196" y="75.4">C52</text>
<text x="217.7" y="75.4">R153</text>
<text x="245.4" y="75.4">C53</text>
<text x="267.1" y="75.4">R154</text>
<text x="294.8" y="75.4">C54</text>
<text x="316.5" y="75.4">R155</text>
<text x="344.2" y="75.4">C55</text>
<text x="365.9" y="75.4">R156</text>
<text x="393.6" y="75.4">C56</text>
<text x="415.3" y="75.4">R157</text>
<text x="442.9" y="75.4">C57</text>
<text x="121.2" y="78.6">330</text>
<text x="146.6" y="78.6">1u</text>
<text x="170.6" y="78.6">330</text>
<text x="196" y="78.6">1u</text>
<text x="220" y="78.6">330</text>
<text x="245.4" y="78.6">1u</text>
<text x="269.4" y="78.6">330</text>
<text x="294.8" y="78.6">1u</text>
<text x="318.8" y="78.6">330</text>
<text x="344.2" y="78.6">1u</text>
<text x="368.2" y="78.6">330</text>
<text x="393.6" y="78.6">1u</text>
<text x="417.5" y="78.6">330</text>
<text x="442.9" y="78.6">1u</text>
<text x="135.7" y="89.5">LED51</text>
<text x="185.1" y="89.5">LED52</text>
<text x="234.5" y="89.5">LED53</text>
<text x="283.8" y="89.5">LED54</text>
<text x="333.2" y="89.5">LED55</text>
<text x="382.6" y="89.5">LED56</text>
<text x="432" y="89.5">LED57</text>
<text x="109.2" y="142.3">U61</text>
<text x="160.4" y="142.2">U62</text>
<text x="209.8" y="142.2">U63</text>
<text x="259.2" y="142.2">U64</text>
<text x="308.6" y="142.2">U65</text>
<text x="357.9" y="142.2">U66</text>
<text x="407.3" y="142.2">U67</text>
<text x="40.4" y="147.3">SN74LVC1G17QDBVRQ1</text>
<text x="40.4" y="144.1">U69</text>
<text x="109.2" y="145.5">SN74LVC1G00DBVR</text>
<text x="160.4" y="145.4">SN74LVC1G04DBVR</text>
<text x="209.8" y="145.4">SN74LVC1G04DBVR</text>
<text x="259.2" y="145.4">SN74LVC1G04DBVR</text>
<text x="308.6" y="145.4">SN74LVC1G04DBVR</text>
<text x="357.9" y="145.4">SN74LVC1G04DBVR</text>
<text x="407.3" y="145.4">SN74LVC1G04DBVR</text>
<text x="133.9" y="154.3">1M</text>
<text x="133.9" y="151.2">R61</text>
<text x="183.3" y="154.3">1M</text>
<text x="183.3" y="151.2">R62</text>
<text x="232.7" y="154.3">1M</text>
<text x="232.7" y="151.2">R63</text>
<text x="282.1" y="154.3">1M</text>
<text x="282.1" y="151.2">R64</text>
<text x="331.5" y="154.3">1M</text>
<text x="331.5" y="151.2">R65</text>
<text x="380.9" y="154.3">1M</text>
<text x="380.9" y="151.2">R66</text>
<text x="430.3" y="154.3">1M</text>
<text x="430.3" y="151.2">R67</text>
<text x="118.9" y="165.4">R161</text>
<text x="146.6" y="165.4">C61</text>
<text x="168.3" y="165.4">R162</text>
<text x="196" y="165.4">C62</text>
<text x="217.7" y="165.4">R163</text>
<text x="245.4" y="165.4">C63</text>
<text x="267.1" y="165.4">R164</text>
<text x="294.8" y="165.4">C64</text>
<text x="316.5" y="165.4">R165</text>
<text x="344.2" y="165.4">C65</text>
<text x="365.9" y="165.4">R166</text>
<text x="393.6" y="165.4">C66</text>
<text x="415.3" y="165.4">R167</text>
<text x="442.9" y="165.4">C67</text>
<text x="121.2" y="168.5">330</text>
<text x="146.6" y="168.5">1u</text>
<text x="170.6" y="168.5">330</text>
<text x="196" y="168.5">1u</text>
<text x="220" y="168.5">330</text>
<text x="245.4" y="168.5">1u</text>
<text x="269.4" y="168.5">330</text>
<text x="294.8" y="168.5">1u</text>
<text x="318.8" y="168.5">330</text>
<text x="344.2" y="168.5">1u</text>
<text x="368.2" y="168.5">330</text>
<text x="393.6" y="168.5">1u</text>
<text x="417.5" y="168.5">330</text>
<text x="442.9" y="168.5">1u</text>
<text x="135.7" y="179.5">LED61</text>
<text x="185.1" y="179.5">LED62</text>
<text x="234.5" y="179.5">LED63</text>
<text x="283.8" y="179.5">LED64</text>
<text x="333.2" y="179.5">LED65</text>
<text x="382.6" y="179.5">LED66</text>
<text x="432" y="179.5">LED67</text>
<text x="185.3" y="237.2">SN74LVC1G80DBVR</text>
<text x="185.3" y="234">U1</text>
</g>
<g font-size="3.2" fill="#00f">
<text x="100.5" y="59.8">1</text>
<text x="120.2" y="59.8">5</text>
<text x="151.5" y="59.8">1</text>
<text x="200.9" y="59.8">1</text>
<text x="250.3" y="59.8">1</text>
<text x="299.6" y="59.8">1</text>
<text x="349" y="59.8">1</text>
<text x="398.4" y="59.8">1</text>
<text x="29.8" y="61.6">1</text>
<text x="29.8" y="65.1">2</text>
<text x="33.3" y="63.3">NC</text>
<text x="100.5" y="63.3">2</text>
<text x="105" y="61.2">A</text>
<text x="105" y="64.7">B</text>
<text x="111.1" y="61.2">VCC</text>
<text x="151.5" y="63.3">2</text>
<text x="155" y="65.1">A</text>
<text x="155" y="61.6">NC</text>
<text x="200.9" y="63.3">2</text>
<text x="204.4" y="65.1">A</text>
<text x="204.4" y="61.6">NC</text>
<text x="250.3" y="63.3">2</text>
<text x="253.8" y="65.1">A</text>
<text x="253.8" y="61.6">NC</text>
<text x="299.6" y="63.3">2</text>
<text x="303.1" y="65.1">A</text>
<text x="303.1" y="61.6">NC</text>
<text x="349" y="63.3">2</text>
<text x="352.5" y="65.1">A</text>
<text x="352.5" y="61.6">NC</text>
<text x="398.4" y="63.3">2</text>
<text x="401.9" y="65.1">A</text>
<text x="401.9" y="61.6">NC</text>
<text x="33.3" y="66.9">A</text>
<text x="49.9" y="70.4">Y</text>
<text x="53.3" y="68.6">4</text>
<text x="100.5" y="66.9">3</text>
<text x="105" y="68.3">GND</text>
<text x="115.7" y="68.3">Y</text>
<text x="120.2" y="66.9">4</text>
<text x="168" y="68.6">Y</text>
<text x="171.5" y="66.9">4</text>
<text x="217.4" y="68.6">Y</text>
<text x="220.9" y="66.9">4</text>
<text x="266.8" y="68.6">Y</text>
<text x="270.3" y="66.9">4</text>
<text x="316.2" y="68.6">Y</text>
<text x="319.7" y="66.9">4</text>
<text x="365.6" y="68.6">Y</text>
<text x="369" y="66.9">4</text>
<text x="415" y="68.6">Y</text>
<text x="418.4" y="66.9">4</text>
<text x="100.5" y="149.8">1</text>
<text x="120.2" y="149.8">5</text>
<text x="151.5" y="149.8">1</text>
<text x="200.9" y="149.8">1</text>
<text x="250.3" y="149.8">1</text>
<text x="299.6" y="149.8">1</text>
<text x="349" y="149.8">1</text>
<text x="398.4" y="149.8">1</text>
<text x="29.8" y="151.5">1</text>
<text x="29.8" y="155">2</text>
<text x="33.3" y="153.3">NC</text>
<text x="100.5" y="153.3">2</text>
<text x="105" y="151.2">A</text>
<text x="105" y="154.7">B</text>
<text x="111.1" y="151.2">VCC</text>
<text x="151.5" y="153.3">2</text>
<text x="155" y="155">A</text>
<text x="155" y="151.5">NC</text>
<text x="200.9" y="153.3">2</text>
<text x="204.4" y="155">A</text>
<text x="204.4" y="151.5">NC</text>
<text x="250.3" y="153.3">2</text>
<text x="253.8" y="155">A</text>
<text x="253.8" y="151.5">NC</text>
<text x="299.6" y="153.3">2</text>
<text x="303.1" y="155">A</text>
<text x="303.1" y="151.5">NC</text>
<text x="349" y="153.3">2</text>
<text x="352.5" y="155">A</text>
<text x="352.5" y="151.5">NC</text>
<text x="398.4" y="153.3">2</text>
<text x="401.9" y="155">A</text>
<text x="401.9" y="151.5">NC</text>
<text x="33.3" y="156.8">A</text>
<text x="49.9" y="160.3">Y</text>
<text x="53.3" y="158.6">4</text>
<text x="100.5" y="156.8">3</text>
<text x="105" y="158.2">GND</text>
<text x="115.7" y="158.2">Y</text>
<text x="120.2" y="156.8">4</text>
<text x="168" y="158.6">Y</text>
<text x="171.5" y="156.8">4</text>
<text x="217.4" y="158.6">Y</text>
<text x="220.9" y="156.8">4</text>
<text x="266.8" y="158.6">Y</text>
<text x="270.3" y="156.8">4</text>
<text x="316.2" y="158.6">Y</text>
<text x="319.7" y="156.8">4</text>
<text x="365.6" y="158.6">Y</text>
<text x="369" y="156.8">4</text>
<text x="415" y="158.6">Y</text>
<text x="418.4" y="156.8">4</text>
<text x="181.5" y="241.5">1</text>
<text x="181.5" y="245">2</text>
<text x="185" y="243.2">D</text>
<text x="185" y="246.8">CLK</text>
<text x="181.5" y="252.1">4</text>
<text x="185" y="253.8">Q</text>
</g>
<g font-size="3.2" fill="#f00">
<text x="171.5" y="59.8">5</text>
<text x="220.9" y="59.8">5</text>
<text x="270.3" y="59.8">5</text>
<text x="319.7" y="59.8">5</text>
<text x="369" y="59.8">5</text>
<text x="418.4" y="59.8">5</text>
<text x="45.2" y="63.3">VCC</text>
<text x="53.3" y="61.6">5</text>
<text x="163.4" y="61.6">VCC</text>
<text x="212.8" y="61.6">VCC</text>
<text x="262.2" y="61.6">VCC</text>
<text x="311.6" y="61.6">VCC</text>
<text x="361" y="61.6">VCC</text>
<text x="410.3" y="61.6">VCC</text>
<text x="171.5" y="149.8">5</text>
<text x="220.9" y="149.8">5</text>
<text x="270.3" y="149.8">5</text>
<text x="319.7" y="149.8">5</text>
<text x="369" y="149.8">5</text>
<text x="418.4" y="149.8">5</text>
<text x="45.2" y="153.3">VCC</text>
<text x="53.3" y="151.5">5</text>
<text x="163.4" y="151.5">VCC</text>
<text x="212.8" y="151.5">VCC</text>
<text x="262.2" y="151.5">VCC</text>
<text x="311.6" y="151.5">VCC</text>
<text x="361" y="151.5">VCC</text>
<text x="410.3" y="151.5">VCC</text>
<text x="181.5" y="255.6">5</text>
<text x="185" y="257.4">VCC</text>
</g>
<g font-size="3.2">
<text x="29.8" y="68.6">3</text>
<text x="33.3" y="70.4">GND</text>
<text x="151.5" y="66.9">3</text>
<text x="155" y="68.6">GND</text>
<text x="200.9" y="66.9">3</text>
<text x="204.4" y="68.6">GND</text>
<text x="250.3" y="66.9">3</text>
<text x="253.8" y="68.6">GND</text>
<text x="299.6" y="66.9">3</text>
<text x="303.1" y="68.6">GND</text>
<text x="349" y="66.9">3</text>
<text x="352.5" y="68.6">GND</text>
<text x="398.4" y="66.9">3</text>
<text x="401.9" y="68.6">GND</text>
<text x="29.8" y="158.6">3</text>
<text x="33.3" y="160.3">GND</text>
<text x="151.5" y="156.8">3</text>
<text x="155" y="158.6">GND</text>
<text x="200.9" y="156.8">3</text>
<text x="204.4" y="158.6">GND</text>
<text x="250.3" y="156.8">3</text>
<text x="253.8" y="158.6">GND</text>
<text x="299.6" y="156.8">3</text>
<text x="303.1" y="158.6">GND</text>
<text x="349" y="156.8">3</text>
<text x="352.5" y="158.6">GND</text>
<text x="398.4" y="156.8">3</text>
<text x="401.9" y="158.6">GND</text>
<text x="181.5" y="248.5">3</text>
<text x="185" y="250.3">GND</text>
</g>
</svg>
